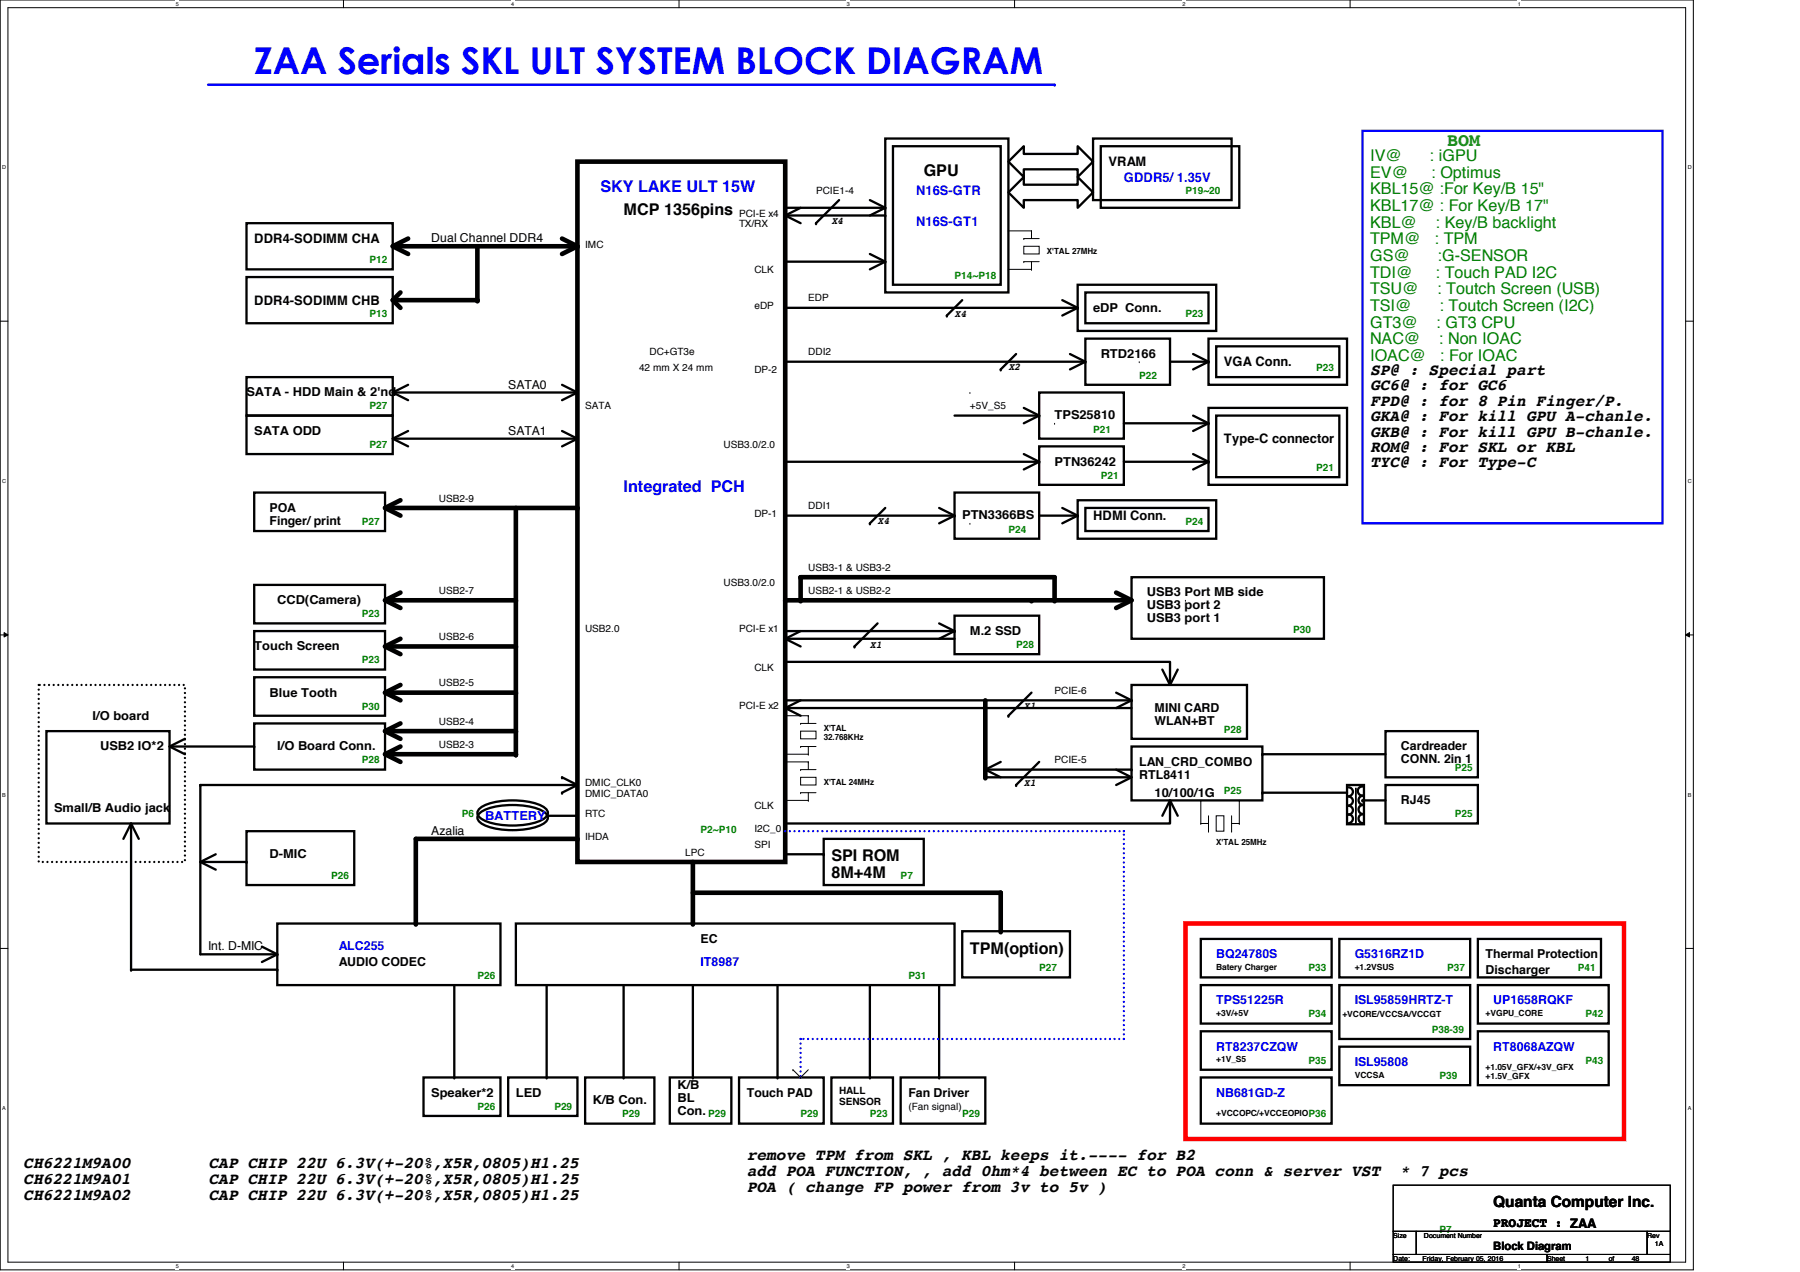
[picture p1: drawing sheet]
<svg xmlns="http://www.w3.org/2000/svg" width="297mm" height="210mm" viewBox="0 0 297 210" stroke-linecap="round" stroke-linejoin="round" font-family="sans-serif">
<path d="M0 0h279.4v209.5h-279.4zM1.3 1.3h276.9v207h-276.9z" fill="none" stroke="#000" stroke-width=".17"/>
<g fill="#fff">
<path d="M29 .1h.5v1h-.5z"/>
<path d="M29 208.4h.5v1h-.5z"/>
</g>
<path d="M56.7 0v1.3M56.7 208.3v1.2" fill="none" stroke="#000" stroke-width=".17"/>
<g fill="#fff">
<path d="M84.4 .1h.5v1h-.5z"/>
<path d="M84.4 208.4h.5v1h-.5z"/>
</g>
<path d="M112.1 0v1.3M112.1 208.3v1.2" fill="none" stroke="#000" stroke-width=".17"/>
<g fill="#fff">
<path d="M139.7 .1h.5v1h-.5z"/>
<path d="M139.7 208.4h.5v1h-.5z"/>
</g>
<path d="M167.4 0v1.3M167.4 208.3v1.2" fill="none" stroke="#000" stroke-width=".17"/>
<g fill="#fff">
<path d="M195.1 .1h.5v1h-.5z"/>
<path d="M195.1 208.4h.5v1h-.5z"/>
</g>
<path d="M222.8 0v1.3M222.8 208.3v1.2" fill="none" stroke="#000" stroke-width=".17"/>
<g fill="#fff">
<path d="M250.5 .1h.5v1h-.5z"/>
<path d="M250.5 208.4h.5v1h-.5z"/>
<path d="M.4 27.1h.6v1.1h-.6z"/>
<path d="M278.5 27.1h.6v1.1h-.6z"/>
<path d="M.4 78.9h.6v1h-.6z"/>
<path d="M278.5 78.9h.6v1h-.6z"/>
</g>
<path d="M0 53h1.3M278.2 53h1.2" fill="none" stroke="#000" stroke-width=".17"/>
<g fill="#fff">
<path d="M.4 130.6h.6v1.1h-.6z"/>
<path d="M278.5 130.6h.6v1.1h-.6z"/>
</g>
<path d="M0 104.8h1.3M.7 104.4l.6 .4-.6 .3zM278.2 104.8l.6-.4v.7zM278.2 104.8h1.2" fill="none" stroke="#000" stroke-width=".17"/>
<path d="M.7 104.4l.6 .4-.6 .3zM278.2 104.8l.6-.4v.7z" fill="#000"/>
<g fill="#fff">
<path d="M.4 182.4h.5v1h-.5z"/>
<path d="M278.5 182.4h.6v1h-.6z"/>
</g>
<g fill="none" stroke="#000" stroke-width=".17">
<path d="M160.1 64.8h.1M160.1 86.4h.1M195.6 99.1h.1M129.6 118.1h.1M129.6 118.1h3.8M132.1 119.4h.1M132.1 119.4h2.6M133.4 118.1h.1M133.4 118.1v1.3M129.6 124.5h.1M129.6 125.7h.1M129.6 132.1h.1"/>
<path d="M129.6 124.5h3.8M129.6 125.7h3.8M129.6 132.1h3.8M132.1 120.6h2.6v1.3h-2.6zM132.1 128.3h2.6v1.2h-2.6zM132.1 123.2h.1M132.1 127h.1M132.1 130.8h.1M132.1 123.2h2.6M132.1 127h2.6M132.1 130.8h2.6M133.4 124.5h.1"/>
<path d="M133.4 132.1h.1M133.4 125.7h.1M133.4 123.2v1.3M133.4 125.7v1.3M133.4 130.8v1.3M0 156.5h1.3M278.2 156.5h1.2"/>
</g>
<g fill="none" stroke="#000" stroke-width=".38">
<path d="M40.7 36.8h24.1v7.6h-24.1zM129.6 34.3h16.5M143.5 33l2.6 1.3-2.6 1.3M146.1 22.9h20.3v25.4h-20.3zM147.4 24.1h17.7v22.9h-17.7zM180.4 22.9h22.8v10.1h-22.8zM181.6 24.1h22.9v10.2h-22.9zM40.7 45.7h24.1v7.6h-24.1zM129.6 50.8h48.2M129.6 43.2h16.5M143.5 41.9l2.6 1.3-2.6 1.2M175.3 49.5l2.5 1.3-2.5 1.3"/>
<path d="M177.8 47h22.9v7.6h-22.9zM179.1 48.3h20.3v5h-20.3zM40.7 68.6h24.1v6.3h-24.1zM40.7 62.2h24.1v6.4h-24.1zM64.8 64.8h30.5M64.8 72.4h30.5M67.3 63.5l-2.5 1.3 2.5 1.2M67.3 71.1l-2.5 1.3 2.5 1.3M41.9 96.5h21.6v6.4h-21.6zM171.5 85.1h6.3M175.3 83.8l2.5 1.3-2.5 1.3M177.8 82.5h22.9v6.4h-22.9z"/>
<path d="M179.1 83.8h20.3v3.8h-20.3zM186.7 95.2h31.8v10.2h-31.8zM41.9 104.1h21.6v6.4h-21.6zM41.9 111.8h21.6v6.3h-21.6zM129.6 109.2h63.5v3.8M129.6 115.6h57.1M186.7 113h19.1v8.9h-19.1zM79.2 133.3a9.9 9.9 0 0 1 6.4-1.2 7.8 7.8 0 0 1 4.5 1.3 .9 .9 0 0 1 0 1.5 10.1 10.1 0 0 1-6.7 1.3 6.2 6.2 0 0 1-4.5-1.6l-.1-.4 .1-.5zM79.2 134.1a9.9 9.9 0 0 1 6.4-1.2 7.8 7.8 0 0 1 4.5 1.3 .9 .9 0 0 1 0 1.4 10.1 10.1 0 0 1-6.7 1.3 6.2 6.2 0 0 1-4.5-1.6l-.1-.4 .1-.4zM90.2 134.6h5.1M135.9 138.4h16.5v7.6h-16.5zM162.6 128.3h24.1"/>
<path d="M186.7 123.2h21.6v8.9h-21.6zM33.1 157.5h12.7M45.8 152.4h36.8v10.2h-36.8zM85.1 152.4h72.4v10.2h-72.4zM129.6 141h6.3M158.8 153.7h17.8v7.6h-17.8zM198.2 154.9h21.5v6.4h-21.5zM221 154.9h21.6v6.4h-21.6zM243.9 154.9h20.3v6.4h-20.3zM69.9 177.8h12.7v6.3h-12.7zM75 162.6v15.2M96.6 177.8h11.4v7.6h-11.4z"/>
<path d="M102.9 162.6v15.2M110.5 177.8h10.2v7.6h-10.2zM114.3 162.6v15.2M122 177.8h13.9v7.6h-13.9zM128.3 162.6v15.2M148.6 177.8h14v7.6h-14zM155 162.6v15.2M198.2 177.8h21.5v7.6h-21.5zM198.2 170.2h21.5v6.3h-21.5zM198.2 162.6h21.5v6.3h-21.5zM221 162.6h21.6v8.8h-21.6z"/>
</g>
<g fill="#000">
<circle cx="146.1" cy="34.3" r=".19"/>
<circle cx="95.3" cy="40.6" r=".38"/>
<circle cx="146.1" cy="43.2" r=".19"/>
<circle cx="177.8" cy="50.8" r=".19"/>
<circle cx="95.3" cy="64.8" r=".19"/>
<circle cx="95.3" cy="72.4" r=".19"/>
<circle cx="85.1" cy="99.1" r=".38"/>
<circle cx="129.6" cy="99.1" r=".38"/>
<circle cx="170.2" cy="99.1" r=".38"/>
<circle cx="177.8" cy="85.1" r=".19"/>
<circle cx="85.1" cy="106.7" r=".38"/>
<circle cx="85.1" cy="114.3" r=".38"/>
<circle cx="186.7" cy="115.6" r=".19"/>
<circle cx="95.3" cy="134.6" r=".19"/>
<circle cx="95.3" cy="138.4" r=".38"/>
<circle cx="162.6" cy="128.3" r=".19"/>
<circle cx="162.6" cy="128.3" r=".38"/>
<circle cx="45.8" cy="157.5" r=".19"/>
<circle cx="68.6" cy="152.4" r=".38"/>
<circle cx="114.3" cy="152.4" r=".38"/>
<circle cx="135.9" cy="141" r=".19"/>
<circle cx="165.1" cy="153.7" r=".38"/>
<circle cx="165.1" cy="147.3" r=".38"/>
<circle cx="75" cy="177.8" r=".19"/>
<circle cx="102.9" cy="177.8" r=".19"/>
<circle cx="114.3" cy="177.8" r=".19"/>
<circle cx="128.3" cy="177.8" r=".19"/>
<circle cx="155" cy="177.8" r=".19"/>
</g>
<g fill="none" stroke="#000" stroke-width=".76">
<path d="M67.3 39.4l-2.5 1.2 2.5 1.3M92.7 39.4l2.6 1.2-2.6 1.3M95.3 26.7h34.3v115.5h-34.3zM64.8 40.6h30.5M63.5 99.1h21.6M66.1 97.8l-2.6 1.3 2.6 1.2M129.6 99.1h57.1M184.2 97.8l2.5 1.3-2.5 1.2M63.5 106.7h21.6M63.5 114.3h21.6M66.1 105.4l-2.6 1.3 2.6 1.2M66.1 113l-2.6 1.3 2.6 1.3"/>
<path d="M162.6 115.6v12.7M95.3 138.4h-26.7v14M114.3 142.2v10.2M114.3 147.3h50.8v6.4"/>
</g>
<path d="M195.6 152.4h72.4v35.6h-72.4z" fill="none" stroke="#f00" stroke-width=".76"/>
<path d="M6.4 113h24.1v29.2h-24.1z" fill="none" stroke="#000" stroke-width=".38" stroke-dasharray="0 .8"/>
<path d="M34.3 14h139.7M224.8 21.6h49.6v64.8h-49.6z" fill="none" stroke="#00f" stroke-width=".38"/>
<circle cx="174" cy="14" r=".19" fill="#00f"/>
<path d="M66.1 48.3l-1.3 1.2 1.3 1.3M78.8 40.6v8.9h-14M85.1 83.8v40.7M132.1 99.1v-3.9h41.9v3.9M66.1 119.4l-2.6 1.2 2.6 1.3M63.5 120.6h21.6" fill="none" stroke="#000" stroke-width=".76"/>
<g fill="#000">
<circle cx="78.8" cy="49.5" r=".38"/>
<circle cx="132.1" cy="95.2" r=".38"/>
<circle cx="132.1" cy="99.1" r=".38"/>
<circle cx="174" cy="99.1" r=".38"/>
<circle cx="41.9" cy="123.2" r=".19"/>
<circle cx="85.1" cy="124.5" r=".38"/>
<circle cx="85.1" cy="120.6" r=".38"/>
<circle cx="90.2" cy="177.8" r=".19"/>
<circle cx="143.5" cy="177.8" r=".19"/>
</g>
<g fill="none" stroke="#000" stroke-width=".38">
<path d="M92.7 63.5l2.6 1.3-2.6 1.2M92.7 71.1l2.6 1.3-2.6 1.3M41.9 119.4h21.6v7.6h-21.6zM184.2 114.3l2.5 1.3-2.5 1.2M191.8 110.5l1.3 2.5 1.2-2.5M7.7 120.6h20.3v15.3h-20.3zM28 123.2h13.9M30.5 121.9l-2.5 1.3 2.5 1.3M184.2 127l2.5 1.3-2.5 1.2M191.8 134.6l1.3-2.5 1.2 2.5M193.1 132.1v3.8h-63.5M43.2 156.2l2.6 1.3-2.6 1.2"/>
<path d="M83.9 177.8h11.4v6.3h-11.4zM90.2 162.6v15.2M137.2 177.8h10.2v7.6h-10.2zM143.5 162.6v15.2"/>
</g>
<g fill="none" stroke="#000" stroke-width=".17">
<path d="M166.4 38.1h.1M166.4 38.1h3.8M168.9 39.4h.1M168.9 39.4h2.6M170.2 38.1h.1M170.2 38.1v1.3M166.4 44.4h.1M166.4 44.4h3.8M168.9 40.6h2.6v1.3h-2.6zM168.9 43.2h.1M168.9 43.2h2.6M170.2 44.4h.1"/>
<path d="M170.2 43.2v1.2M198.2 132.1h.1M198.2 135.9h.1M198.2 135.9h1.2M198.2 132.1v3.8M199.4 137.2h.1M199.4 134.6v2.6M200.7 134.6h1.3v2.6h-1.3zM203.2 137.2h.1M203.2 135.9h1.3M203.2 134.6v2.6M204.5 135.9h.1"/>
<path d="M204.5 132.1h.1M204.5 132.1v3.8"/>
</g>
<path d="M129.6 137.2h55.9" fill="none" stroke="#00f" stroke-width=".38" stroke-dasharray="0 .8"/>
<circle cx="185.5" cy="137.2" r=".19" fill="#00f" stroke-dasharray="0 .8"/>
<path d="M185.5 171.4v-34.2" fill="none" stroke="#00f" stroke-width=".38" stroke-dasharray="0 .8"/>
<circle cx="185.5" cy="137.2" r=".19" fill="#00f" stroke-dasharray="0 .8"/>
<path d="M185.5 171.4h-53.4" fill="none" stroke="#00f" stroke-width=".38" stroke-dasharray="0 .8"/>
<circle cx="132.1" cy="171.4" r=".19" fill="#00f" stroke-dasharray="0 .8"/>
<path d="M129.6 85.1h27.9M155 83.8l2.5 1.3-2.5 1.3M157.5 81.3h14v7.6h-14z" fill="none" stroke="#000" stroke-width=".38"/>
<circle cx="157.5" cy="85.1" r=".19" fill="#000"/>
<path d="M132.1 171.4v6.4" fill="none" stroke="#00f" stroke-width=".38" stroke-dasharray="0 .8"/>
<circle cx="132.1" cy="177.8" r=".19" fill="#00f" stroke-dasharray="0 .8"/>
<g fill="none" stroke="#000" stroke-width=".17">
<path d="M188 59.7h.1M174 69.8h.1M223.7 135.8h.1M223.7 130v5.8M223.8 135.6h.1M223.8 130v5.6M130.8 176.5h.1M130.8 176.5l1.3 1.3M132.1 177.8h.1M133.4 176.5l-1.3 1.3M229.9 195.6h45.7v7.6h-45.7zM229.9 203.2h3.8v3.8h-3.8z"/>
<path d="M229.9 207h25.4v1.3h-25.4zM233.7 203.2h38.1v3.8h-38.1zM255.3 207h20.3v1.3h-20.3zM271.8 203.2h3.8v3.8h-3.8z"/>
</g>
<g fill="none" stroke="#000" stroke-width=".38">
<path d="M129.6 35.6h16.5M132.1 34.3l-2.5 1.3 2.5 1.2M138.5 33l-3.8 3.8M166.4 26.7l2.5-2.6v1.3h8.9v-1.3l2.6 2.6-2.6 2.5v-1.3h-8.9v1.3zM166.4 31.7l2.5-2.5v1.3h8.9v-1.3l2.6 2.5-2.6 2.6v-1.3h-8.9v1.3zM129.6 59.7h49.5M158.8 49.5l-2.6 2.6M167.7 58.4l-2.6 2.6M176.6 58.4l2.5 1.3-2.5 1.3M179.1 55.9h14v7.6h-14zM193.1 59.7h6.3M196.9 58.4l2.5 1.3-2.5 1.3"/>
<path d="M199.4 55.9h22.9v7.6h-22.9zM200.7 57.1h20.3v5.1h-20.3zM129.6 76.2h41.9M157.5 68.6h14M168.9 74.9l2.6 1.3-2.6 1.3M168.9 67.3l2.6 1.3-2.6 1.2M171.5 73.7h14v6.3h-14zM171.5 64.8h14v7.6h-14zM185.5 69.8h13.9M185.5 76.2h13.9M196.9 68.6l2.5 1.2-2.5 1.3M196.9 74.9l2.5 1.3-2.5 1.3"/>
<path d="M199.4 67.3h22.9v12.7h-22.9zM200.7 68.6h20.3v10.1h-20.3zM41.9 81.3h21.6v6.3h-21.6zM146.1 83.8l-2.6 2.6M129.6 104.1h27.9M129.6 105.4h27.9M129.6 116.8h57.1M132.1 104.1l-2.5 1.3 2.5 1.3M132.1 115.6l-2.5 1.2 2.5 1.3M144.8 102.9l-3.8 3.8M155 102.9l2.5 1.2-2.5 1.3M157.5 101.6h14v6.3h-14z"/>
<path d="M170.2 114.3l-3.8 3.8M20.4 138.4l1.2-2.5 1.3 2.5M21.6 135.9v24.1h24.2M40.7 137.2h17.8v8.8h-17.8zM92.7 128.3l2.6 1.2M95.3 129.5h-62.2v28M95.3 129.5l-2.6 1.3M162.6 127h24.1M165.1 125.7l-2.5 1.3 2.5 1.3M171.5 125.7l-3.8 3.8M208.3 124.5h20.3M208.3 130.8h14"/>
<path d="M222.3 129.5h2.8v6.5h-2.8zM222.5 134.4a.74 .74 0 0 1 .8 .7 .74 .74 0 0 1-.8 .7M222.5 129.9a.74 .74 0 0 1 .8 .8 .74 .74 0 0 1-.8 .7M222.5 131.4a.74 .74 0 0 1 .8 .8 .74 .74 0 0 1-.8 .7M222.5 133a.74 .74 0 0 1 .8 .7 .74 .74 0 0 1-.8 .8M224.8 129.8a.74 .74 0 0 0-.7 .7 .74 .74 0 0 0 .7 .8M224.8 132.1h3.8M225 131.3a.74 .74 0 0 0-.8 .8 .74 .74 0 0 0 .8 .7M225 132.8a.74 .74 0 0 0-.8 .8 .74 .74 0 0 0 .8 .7M225 134.4a.74 .74 0 0 0-.8 .7 .74 .74 0 0 0 .8 .7M228.6 129.5h15.3v6.4h-15.3zM228.6 120.6h15.3v7.7h-15.3z"/>
<path d="M33.1 142.2h7.6M35.6 141l-2.5 1.2 2.5 1.3M221 172.7h21.6v6.4h-21.6zM243.9 162.6h21.6v6.3h-21.6zM243.9 170.2h21.6v8.9h-21.6z"/>
</g>
<g fill="#000">
<circle cx="134.7" cy="36.8" r=".19"/>
<circle cx="146.1" cy="35.6" r=".19"/>
<circle cx="156.2" cy="52.1" r=".19"/>
<circle cx="179.1" cy="59.7" r=".19"/>
<circle cx="199.4" cy="59.7" r=".19"/>
<circle cx="165.1" cy="61" r=".19"/>
<circle cx="171.5" cy="68.6" r=".19"/>
<circle cx="171.5" cy="76.2" r=".19"/>
<circle cx="199.4" cy="69.8" r=".19"/>
<circle cx="199.4" cy="76.2" r=".19"/>
<circle cx="95.3" cy="83.8" r=".38"/>
<circle cx="143.5" cy="86.4" r=".19"/>
<circle cx="129.6" cy="116.8" r=".19"/>
<circle cx="129.6" cy="105.4" r=".19"/>
<circle cx="141" cy="106.7" r=".19"/>
<circle cx="157.5" cy="104.1" r=".19"/>
<circle cx="166.4" cy="118.1" r=".19"/>
<circle cx="33.1" cy="129.5" r=".19"/>
<circle cx="85.1" cy="124.5" r=".38"/>
<circle cx="92.7" cy="130.8" r=".19"/>
<circle cx="92.7" cy="128.3" r=".19"/>
<circle cx="95.3" cy="129.5" r=".19"/>
<circle cx="167.7" cy="129.5" r=".19"/>
<circle cx="186.7" cy="127" r=".19"/>
<circle cx="208.3" cy="124.5" r=".19"/>
<circle cx="208.3" cy="130.8" r=".19"/>
<circle cx="224.8" cy="132.1" r=".19"/>
<circle cx="40.7" cy="142.2" r=".19"/>
<circle cx="21.6" cy="160" r=".19"/>
<circle cx="45.8" cy="160" r=".19"/>
</g>
<path d="M63.5 83.8h31.8M66.1 82.5l-2.6 1.3 2.6 1.3M63.5 124.5h21.6M66.1 123.2l-2.6 1.3 2.6 1.2" fill="none" stroke="#000" stroke-width=".76"/>
<text font-size="6.1" fill="#00f" x="41.9" y="12.3">ZAA Serials SKL ULT SYSTEM BLOCK DIAGRAM</text>
<text font-size="3" fill="#008040" x="238.8" y="24.1">BOM</text>
<g font-size="2.7">
<text x="152.4" y="29.1">GPU</text>
<text x="102.9" y="35.5">MCP 1356pins</text>
<text x="226.1" y="61.9">SP@ : Special part</text>
<text x="226.1" y="64.4">GC6@ : for GC6</text>
<text x="226.1" y="67">FPD@ : for 8 Pin Finger/P.</text>
<text x="226.1" y="69.5">GKA@ : For kill GPU A-chanle.</text>
<text x="226.1" y="72.1">GKB@ : For kill GPU B-chanle.</text>
<text x="226.1" y="74.6">ROM@ : For SKL or KBL</text>
<text x="226.1" y="77.1">TYC@ : For Type-C</text>
<text x="137.2" y="142.2">SPI ROM</text>
<text x="137.2" y="144.9">8M+4M</text>
<text x="160.1" y="157.4">TPM(option)</text>
<text x="123.2" y="191.4">remove TPM from SKL , KBL keeps it.---- for B2</text>
<text x="3.8" y="192.7">CH6221M9A00</text>
<text x="3.8" y="195.4">CH6221M9A01</text>
<text x="34.4" y="192.7">CAP CHIP 22U 6.3V(+-20%,X5R,0805)H1.25</text>
<text x="34.4" y="195.4">CAP CHIP 22U 6.3V(+-20%,X5R,0805)H1.25</text>
<text x="123.2" y="194.1">add POA FUNCTION, , add 0hm*4 between EC to POA conn &amp; server VST</text>
<text x="123.2" y="196.8">POA ( change FP power from 3v to 5v )</text>
<text x="231" y="194.1">* 7 pcs</text>
<text x="3.8" y="198">CH6221M9A02</text>
<text x="34.4" y="198">CAP CHIP 22U 6.3V(+-20%,X5R,0805)H1.25</text>
</g>
<g font-size="2.7" fill="#008000">
<text x="226.1" y="26.5">IV@</text>
<text x="226.1" y="29.3">EV@</text>
<text x="235.9" y="26.5">: iGPU</text>
<text x="236.2" y="29.3">: Optimus</text>
<text x="226.1" y="32">KBL15@ :For Key/B 15&quot;</text>
<text x="226.1" y="34.8">KBL17@ : For Key/B 17&quot;</text>
<text x="226.1" y="37.5">KBL@</text>
<text x="226.1" y="40.3">TPM@</text>
<text x="236.7" y="40.3">: TPM</text>
<text x="236.9" y="37.5">: Key/B backlight</text>
<text x="226.1" y="43.1">GS@</text>
<text x="226.1" y="45.8">TDI@</text>
<text x="236.9" y="45.8">: Touch PAD I2C</text>
<text x="237.2" y="43.1">:G-SENSOR</text>
<text x="226.1" y="48.6">TSU@</text>
<text x="226.1" y="51.3">TSI@</text>
<text x="237.2" y="48.6">: Toutch Screen (USB)</text>
<text x="237.5" y="51.3">: Toutch Screen (I2C)</text>
<text x="226.1" y="54.1">GT3@</text>
<text x="226.1" y="56.8">NAC@</text>
<text x="226.1" y="59.6">IOAC@</text>
<text x="237" y="54.1">: GT3 CPU</text>
<text x="237.4" y="56.8">: Non IOAC</text>
<text x="237.6" y="59.6">: For IOAC</text>
</g>
<g font-size="2.7" fill="#00f">
<text x="99.1" y="31.7">SKY LAKE ULT 15W</text>
<text x="102.9" y="81.2">Integrated PCH</text>
</g>
<text font-size="2.5" x="246.4" y="199.2">Quanta Computer Inc.</text>
<g font-size="2.2">
<text x="182.9" y="27.4">VRAM</text>
<text x="41.9" y="40.1">DDR4-SODIMM CHA</text>
<text x="41.9" y="50.3">DDR4-SODIMM CHB</text>
<text x="202" y="60.5">VGA Conn.</text>
<text x="202" y="73.2">Type-C connector</text>
<text x="180.4" y="85.9">HDMI Conn.</text>
<text x="246.4" y="202.4">PROJECT : ZAA</text>
</g>
<g font-size="2.2" fill="#00f">
<text x="185.5" y="30">GDDR5/ 1.35V</text>
<text x="151.2" y="32.2">N16S-GTR</text>
<text x="151.2" y="37.3">N16S-GT1</text>
</g>
<g font-size="2">
<text x="71.2" y="40">Dual Channel DDR4</text>
<text x="180.4" y="51.4">eDP Conn.</text>
<text x="181.6" y="59.1">RTD2166</text>
<text x="40.7" y="65.4">SATA - HDD Main &amp; 2'nd</text>
<text x="83.9" y="64.1">SATA0</text>
<text x="41.9" y="71.8">SATA ODD</text>
<text x="83.9" y="71.8">SATA1</text>
<text x="174" y="69.2">TPS25810</text>
<text x="174" y="76.8">PTN36242</text>
<text x="44.5" y="84.5">POA</text>
<text x="44.5" y="86.6">Finger/ print</text>
<text x="158.8" y="85.7">PTN3366BS</text>
<text x="45.8" y="99.7">CCD(Camera)</text>
<text x="189.3" y="98.4">USB3 Port MB side</text>
<text x="189.3" y="100.5">USB3 port 2</text>
<text x="41.9" y="107.3">Touch Screen</text>
<text x="160.1" y="104.8">M.2 SSD</text>
<text x="189.3" y="102.7">USB3 port 1</text>
<text x="15.3" y="118.7">I/O board</text>
<text x="44.5" y="114.9">Blue Tooth</text>
<text x="190.5" y="117.5">MINI CARD</text>
<text x="190.5" y="119.6">WLAN+BT</text>
<text x="16.5" y="123.8">USB2 IO*2</text>
<text x="45.8" y="123.8">I/O Board Conn.</text>
<text x="231.2" y="123.8">Cardreader</text>
<text x="231.2" y="125.9">CONN. 2in 1</text>
<text x="188" y="126.4">LAN_CRD_COMBO</text>
<text x="188" y="128.5">RTL8411</text>
<text x="190.5" y="131.4">10/100/1G</text>
<text x="8.9" y="134">Small/B Audio jack</text>
<text x="71.2" y="137.8">Azalia</text>
<text x="231.2" y="132.7">RJ45</text>
<text x="44.5" y="141.6">D-MIC</text>
<text x="115.6" y="155.6">EC</text>
<text x="34.3" y="156.8">Int. D-MIC</text>
<text x="55.9" y="159.4">AUDIO CODEC</text>
<text x="245.1" y="160.7">Discharger</text>
<text x="245.1" y="158.1">Thermal Protection</text>
<text x="111.8" y="179.7">K/B</text>
<text x="71.2" y="181">Speaker*2</text>
<text x="85.1" y="181">LED</text>
<text x="97.8" y="182.2">K/B Con.</text>
<text x="111.8" y="181.8">BL</text>
<text x="111.8" y="183.9">Con.</text>
<text x="123.2" y="181">Touch PAD</text>
<text x="149.9" y="181">Fan Driver</text>
</g>
<g font-size="2" fill="#00f">
<text x="80" y="135.3">BATTERY</text>
<text x="55.9" y="156.8">ALC255</text>
<text x="115.6" y="159.4">IT8987</text>
<text x="200.7" y="158.1">BQ24780S</text>
<text x="223.6" y="158.1">G5316RZ1D</text>
<text x="200.7" y="165.7">TPS51225R</text>
<text x="223.6" y="165.7">ISL95859HRTZ-T</text>
<text x="246.4" y="165.7">UP1658RQKF</text>
<text x="200.7" y="173.4">RT8237CZQW</text>
<text x="246.4" y="173.4">RT8068AZQW</text>
<text x="223.6" y="175.9">ISL95808</text>
<text x="200.7" y="181">NB681GD-Z</text>
</g>
<text font-size="1.9" x="246.4" y="206.2">Block Diagram</text>
<g font-size="1.7">
<text x="122" y="35.8">PCI-E x4</text>
<text x="134.7" y="32">PCIE1-4</text>
<text x="96.6" y="40.9">IMC</text>
<text x="122" y="37.5">TX/RX</text>
<text x="137.2" y="37">X4</text>
<text x="124.5" y="45">CLK</text>
<text x="124.5" y="51">eDP</text>
<text x="133.4" y="49.7">EDP</text>
<text x="157.5" y="52.2">X4</text>
<text x="107.2" y="58.6">DC+GT3e</text>
<text x="133.4" y="58.6">DDI2</text>
<text x="105.4" y="61.2">42 mm X 24 mm</text>
<text x="124.5" y="61.6">DP-2</text>
<text x="166.4" y="61.1">X2</text>
<text x="96.6" y="67.5">SATA</text>
<text x="160.1" y="67.5">+5V_S5</text>
<text x="119.4" y="73.9">USB3.0/2.0</text>
<text x="72.4" y="82.8">USB2-9</text>
<text x="124.5" y="85.3">DP-1</text>
<text x="133.4" y="84">DDI1</text>
<text x="144.8" y="86.5">X4</text>
<text x="133.4" y="94.2">USB3-1 &amp; USB3-2</text>
<text x="72.4" y="98">USB2-7</text>
<text x="119.4" y="96.7">USB3.0/2.0</text>
<text x="133.4" y="98">USB2-1 &amp; USB2-2</text>
<text x="72.4" y="105.6">USB2-6</text>
<text x="96.6" y="104.4">USB2.0</text>
<text x="122" y="104.4">PCI-E x1</text>
<text x="143.5" y="106.8">X1</text>
<text x="72.4" y="113.2">USB2-5</text>
<text x="124.5" y="110.7">CLK</text>
<text x="72.4" y="119.6">USB2-4</text>
<text x="122" y="117.1">PCI-E x2</text>
<text x="168.9" y="117">X1</text>
<text x="174" y="114.5">PCIE-6</text>
<text x="72.4" y="123.4">USB2-3</text>
<text x="174" y="125.9">PCIE-5</text>
<text x="96.6" y="129.8">DMIC_CLK0</text>
<text x="96.6" y="131.4">DMIC_DATA0</text>
<text x="168.9" y="129.7">X1</text>
<text x="96.6" y="134.8">RTC</text>
<text x="124.5" y="133.6">CLK</text>
<text x="124.5" y="137.4">I2C_0</text>
<text x="96.6" y="138.6">IHDA</text>
<text x="113.1" y="141.2">LPC</text>
<text x="124.5" y="139.9">SPI</text>
<text x="138.5" y="180.6">HALL</text>
<text x="138.5" y="182.3">SENSOR</text>
<text x="149.9" y="183.1">(Fan signal)</text>
</g>
<g font-size="1.7" fill="#008000">
<text x="195.6" y="32">P19~20</text>
<text x="61" y="43.4">P12</text>
<text x="157.5" y="46">P14~P18</text>
<text x="61" y="52.3">P13</text>
<text x="195.6" y="52.3">P23</text>
<text x="188" y="62.5">P22</text>
<text x="217.2" y="61.2">P23</text>
<text x="61" y="67.6">P27</text>
<text x="180.4" y="71.4">P21</text>
<text x="61" y="73.9">P27</text>
<text x="217.2" y="77.7">P21</text>
<text x="181.6" y="79">P21</text>
<text x="59.7" y="86.6">P27</text>
<text x="166.4" y="87.9">P24</text>
<text x="195.6" y="86.6">P24</text>
<text x="59.7" y="101.9">P23</text>
<text x="167.7" y="106.9">P28</text>
<text x="213.4" y="104.4">P30</text>
<text x="59.7" y="109.5">P23</text>
<text x="59.7" y="117.1">P30</text>
<text x="59.7" y="126">P28</text>
<text x="202" y="120.9">P28</text>
<text x="202" y="131.1">P25</text>
<text x="240.1" y="127.3">P25</text>
<text x="76.2" y="134.9">P6</text>
<text x="115.6" y="137.4">P2~P10</text>
<text x="240.1" y="134.9">P25</text>
<text x="54.6" y="145">P26</text>
<text x="148.6" y="145">P7</text>
<text x="78.8" y="161.5">P26</text>
<text x="149.9" y="161.5">P31</text>
<text x="171.5" y="160.3">P27</text>
<text x="215.9" y="160.3">P33</text>
<text x="238.8" y="160.3">P37</text>
<text x="260.4" y="160.3">P41</text>
<text x="215.9" y="167.9">P34</text>
<text x="261.7" y="167.9">P42</text>
<text x="236.3" y="170.4">P38-39</text>
<text x="215.9" y="175.5">P35</text>
<text x="237.5" y="178.1">P39</text>
<text x="261.7" y="175.5">P43</text>
<text x="78.8" y="183.1">P26</text>
<text x="91.5" y="183.1">P29</text>
<text x="102.7" y="184.4">P29</text>
<text x="116.9" y="184.4">P29</text>
<text x="132.1" y="184.4">P29</text>
<text x="143.5" y="184.4">P23</text>
<text x="158.8" y="184.4">P29</text>
<text x="215.9" y="184.4">P36</text>
<text x="237.5" y="203.5">P7</text>
</g>
<g font-size="1.4">
<text x="172.8" y="42">X'TAL 27MHz</text>
<text x="135.9" y="120.7">X'TAL</text>
<text x="135.9" y="122.1">32.768KHz</text>
<text x="135.9" y="129.6">X'TAL 24MHz</text>
<text x="200.7" y="139.5">X'TAL 25MHz</text>
<text x="200.7" y="160.1">Batery Charger</text>
<text x="223.6" y="160.1">+1.2VSUS</text>
<text x="200.7" y="167.7">+3V/+5V</text>
<text x="221.5" y="167.8">+VCORE/VCCSA/VCCGT</text>
<text x="245.1" y="167.7">+VGPU_CORE</text>
<text x="200.7" y="175.3">+1V_S5</text>
<text x="223.6" y="177.8">VCCSA</text>
<text x="245.1" y="176.6">+1.05V_GFX/+3V_GFX</text>
<text x="245.1" y="178">+1.5V_GFX</text>
<text x="200.7" y="184.2">+VCCOPC/+VCCEOPIO</text>
</g>
<g font-size="1.1">
<text x="229.9" y="204.3">Size</text>
<text x="229.9" y="208.1">Date:</text>
<text x="234.7" y="208.1">Friday, February 05, 2016</text>
<text x="235" y="204.3">Document Number</text>
<text x="255.3" y="208.1">Sheet</text>
<text x="261.7" y="208.1">1</text>
<text x="265.5" y="208.1">of</text>
<text x="269.3" y="208.1">48</text>
<text x="271.8" y="204.3">Rev</text>
<text x="273.1" y="205.6">1A</text>
</g>
<g font-size=".9">
<text x="29" y=".9">5</text>
<text x="84.4" y=".9">4</text>
<text x="139.7" y=".9">3</text>
<text x="195.1" y=".9">2</text>
<text x="250.5" y=".9">1</text>
<text x=".4" y="27.9">D</text>
<text x="278.5" y="27.9">D</text>
<text x=".4" y="79.7">C</text>
<text x="278.5" y="79.7">C</text>
<text x=".4" y="131.4">B</text>
<text x="278.5" y="131.4">B</text>
<text x=".4" y="183.2">A</text>
<text x="278.5" y="183.2">A</text>
<text x="29" y="209.2">5</text>
<text x="84.4" y="209.2">4</text>
<text x="139.7" y="209.2">3</text>
<text x="195.1" y="209.2">2</text>
<text x="250.5" y="209.2">1</text>
</g>
</svg>
